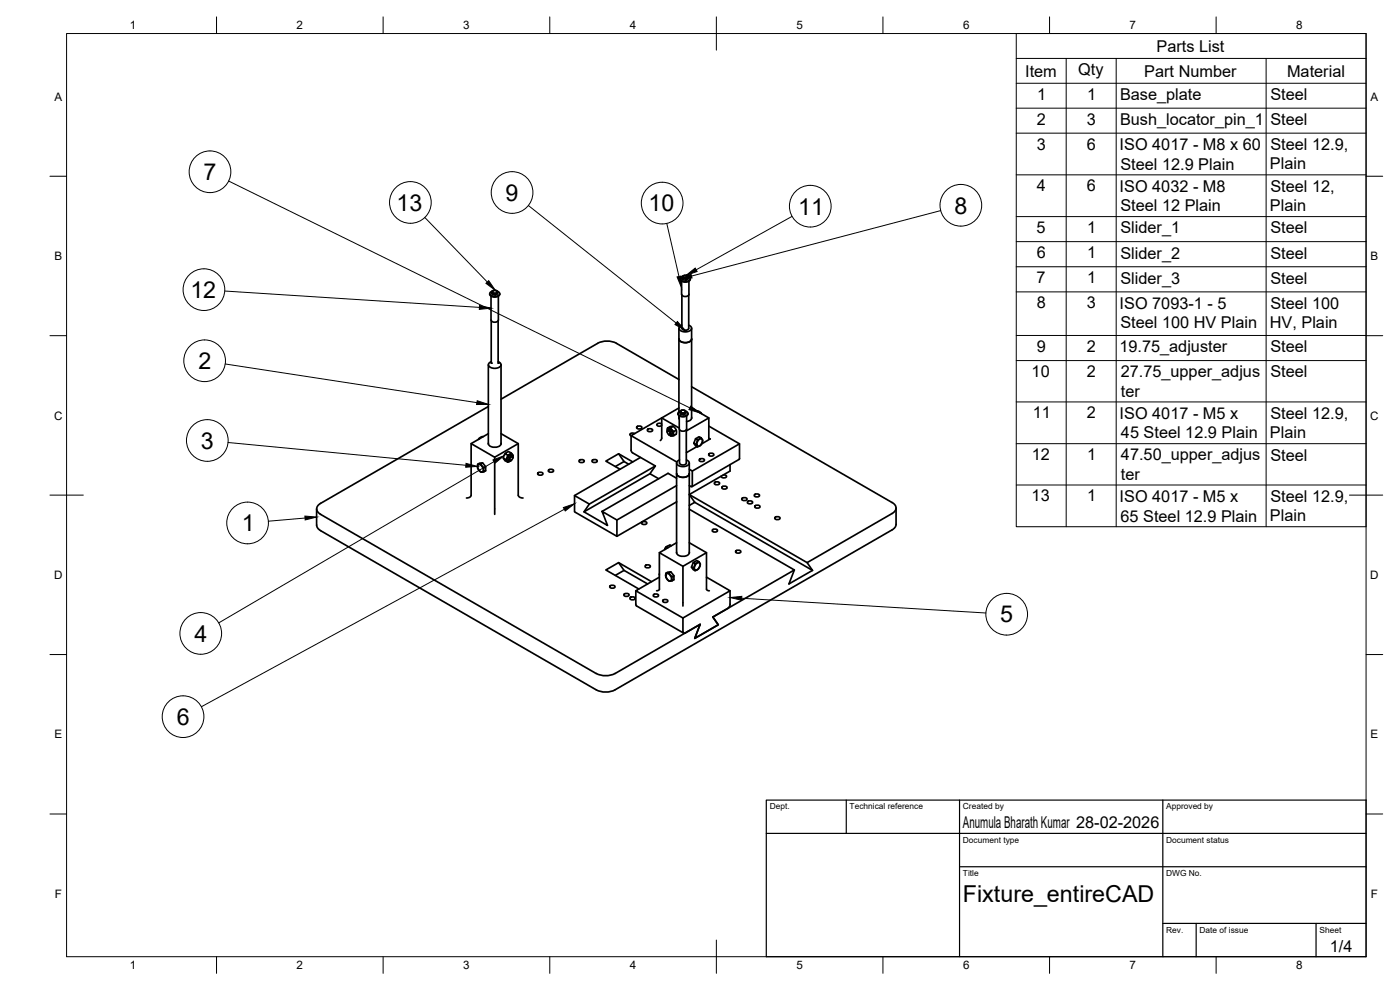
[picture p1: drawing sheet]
<svg xmlns="http://www.w3.org/2000/svg" width="420mm" height="297mm" viewBox="0 0 420 297" stroke-linecap="round" stroke-linejoin="round" font-family="sans-serif">
<!-- layer: Visible -->
<g fill="none" stroke="#000" stroke-width=".51">
<path d="M147 88.1a1.62 1.62 0 0 0 1.5 1 1.62 1.62 0 0 0 1.5-1M147.4 88.9v7.1a1.24 1.24 0 0 0 2.2 0v-7.1M147.4 96.3v12.7M147.6 87.5l.2 .5M147.9 87.2l.9-.1 .4 .3a.76 .76 0 0 1-.7 .6 .76 .76 0 0 1-.8-.6zM148.7 88.1l-.9-.1v.4l-.2-.9 .6-.4 .9 .2 .3 .9-.7 .3M149.2 87.4a.79 .79 0 0 1 .7 .9 1.79 1.79 0 0 1-2.9-.2l.7-.7M149.4 87.8l-.7 .3v.4l-.9-.1M149.5 96.3v12.7M203.8 98.5v25M204.2 83.6a1.62 1.62 0 0 0 1.5 1.1 1.62 1.62 0 0 0 1.5-1.1M204.6 84.4v3.9"/>
<path d="M204.6 97.6a.93 .93 0 0 0-.8 .9 .93 .93 0 0 0 .9 .9 2.15 2.15 0 0 0 2.9-.9l-.3-.5-.6-.4M204.6 88.5v10a1.18 1.18 0 0 0 2.1 0v-10M204.8 83l.2 .5M205.1 82.7h.8l.5 .2a.76 .76 0 0 1-.7 .6 .76 .76 0 0 1-.8-.6zM205.9 83.7l-.8-.2-.1 .4-.2-.9 .6-.4 .9 .2 .2 .9-.6 .4M206.4 82.9a.79 .79 0 0 1 .7 .9 1.79 1.79 0 0 1-2.9-.2l.7-.7M206.5 83.3l-.6 .4v.4l-.9-.2M206.8 84.4v3.9a1.24 1.24 0 0 1-2.2 0M207.6 98.5v27M146.6 109.4v23.8M147.4 108.5a.93 .93 0 0 0-.8 1 .93 .93 0 0 0 .9 .9 2.15 2.15 0 0 0 2.9-.9l-.2-.6-.7-.4M150.4 109.4v23.8"/>
<path d="M179.3 103l-28.9 16.8M179.4 103a6.2 6.2 0 0 1 5.6 0l18.8 10.9M203.8 101.7a2.19 2.19 0 0 0 3.8 0M207.6 116l60.2 34.8a1.74 1.74 0 0 1 1.1 1.6 1.74 1.74 0 0 1-1.1 1.7l-25.6 14.7-35.3-20.4M141.4 133.1l7.1 4.1 7-4.1M143.4 139.3l.9-.1 .5-.3 1 1.1M143.6 139.4a1.43 1.43 0 0 1 1.2 2.2 1.43 1.43 0 0 1-1.2-2.2zM143.8 131.6l-.2 .3M144.3 139.2l.9 1.1 .6-.3v1.3l-.6 .3v-1.3M144.8 138.9l-.9 .1-.5 .3-.1 .9 .3 .8 .7 .7 .9-.1M145 131l-.8 .2-.4 .4 .1 .1M146.6 122l-50.4 29a1.74 1.74 0 0 0-1.2 1.7 1.74 1.74 0 0 0 1.2 1.6l82.7 47.8a6.4 6.4 0 0 0 5.7 0l25.5-14.8-1.6 4.2 7.1-4-1.7-2.4 24.5-14.1-31.5-18.2"/>
<path d="M146.6 130.1l-5.2 3v15.5l-.6 .7-.8 .1M146.6 133a2.03 2.03 0 0 0 2.9 1 1.07 1.07 0 0 0 .9-1M148.5 137.2v17.1M150.4 130.1l5.1 3 .1 15.5 .5 .7 .9 .1M151.1 137.5l.5 .7 .8 .5 .8-.5M151.6 136.1l-.5 1.4 .7 .4M152.6 138l.3 .2M153.2 137.3l.5-.3 .2 .3-.2 .6-.5 .3-.2-.3zM153.4 136.7l.3 .2M153.4 135.9l-.7-.4-1.1 .6 .8 .5M153.5 136.7a.83 .83 0 0 0-.9 .4 .83 .83 0 0 0 .1 1M153.9 137.1a.64 .64 0 0 0-.5-.9 1.55 1.55 0 0 0-1 2.3l.8-.3"/>
<path d="M153.9 137.1v-.6a.52 .52 0 0 0-.5-.5 .52 .52 0 0 0-.6 .4l-.4 .2-.2 .6a1.03 1.03 0 0 0 .2 1.5M153.9 137.3v.1M153.9 137.3v-.3a.7 .7 0 0 0-1 .3 .7 .7 0 0 0 .3 1l.2-.1M173.8 138.2a.85 .85 0 0 1 .9-.4 .85 .85 0 0 1 .6 .7 .85 .85 0 0 1-.9 .3 .85 .85 0 0 1-.6-.6zM177.7 138.1a.85 .85 0 0 1 .9-.3 .85 .85 0 0 1 .6 .7 .85 .85 0 0 1-.9 .3 .85 .85 0 0 1-.6-.7zM185.7 136.2l1.6 2.3M187.3 138.5l1.4 .8M187.3 138.5l-2.6 1.5M189.4 130.7v4.4l.2 .6 7.1 4.1-1.6 2.3 2.6 1.5M189.9 138.6l-4.2-2.4-3.9 2.2 4.3 2.4M190.5 130.1a.72 .72 0 0 0-.9-.3 .72 .72 0 0 0-.4 .8l.2 .2M191.1 128.1a.85 .85 0 0 1 .9-.3 .85 .85 0 0 1 .6 .6 .85 .85 0 0 1-.9 .4 .85 .85 0 0 1-.6-.7z"/>
<path d="M192.2 137.3l-19.8 11.4M194.3 128.9a.85 .85 0 0 1 .9-.3 .85 .85 0 0 1 .6 .6 .85 .85 0 0 1-.9 .4 .85 .85 0 0 1-.6-.7zM196.7 139.8l-19.8 11.4M198.6 127.2l-.9-.2-.6 .4 .6 .5 .9-.2M200.3 129.7v-.4a.7 .7 0 0 1 .9 .3 .7 .7 0 0 1-.2 .9l-.2-.1M200.3 129.3a.67 .67 0 0 1 .4-.9 .67 .67 0 0 1 .9 .5l.5 1.1a.6 .6 0 0 1-.3 .7 .6 .6 0 0 1-.8-.2M200.3 129.4l.6 .2 .2 .8-.6-.2zM200.3 128.4h1l.7-.5-.9 .1-.8 .4v.9M200.7 130.4h.1M200.7 129a.83 .83 0 0 1 .9 .4 .83 .83 0 0 1-.1 .9M200.8 128.9l-.4 .3M201 130.5l.3 .3 .9-.1"/>
<path d="M201.3 128.4l.9 1.1 .7-.4M201.6 130.3l-.4 .2M202 127.9l.7 .7 .3 .8-.1 .9-.7 .4v-1.2M203.1 138.9v27M203.5 124.1v.1M203.5 124.2a1.73 1.73 0 0 0 3 0M203.8 122.4l-5.2 3v6l-.4 .8M203.8 124.7v.8M203.8 125.3l.1 .4M203.9 124.8v3.9a1.24 1.24 0 0 0 2.2 0v-3.9M203.9 128.4l-5.3-3-9.2 5.3 13.7 7.9M203.9 129v9.9"/>
<path d="M203.9 138a.93 .93 0 0 0-.8 1 .93 .93 0 0 0 .9 .9 2.15 2.15 0 0 0 2.9-1l-.3-.5-.6-.4M203.9 138.9a1.18 1.18 0 0 0 2.1 0M204.1 123.4l.2 .5M204.4 123.2l.9-.1 .4 .3a.76 .76 0 0 1-.7 .5 .76 .76 0 0 1-.8-.5zM205.2 124.1l-.9-.2v.5l-.2-1 .6-.4 .9 .2 .2 .9-.6 .4M205.7 123.3a.79 .79 0 0 1 .7 1 1.79 1.79 0 0 1-2.9-.3l.7-.7M205.8 123.7l-.6 .4v.4l-.9-.1M206 129.3l6.7-3.9v6l.2 .3h.3l-2.7 1.5M206 129v9.9M206.5 124.1v.1M206.9 138.9v27M207.6 122.4l5.1 3"/>
<path d="M207.6 125.3a1.3 1.3 0 0 1-1.5 1.2M208.7 131.6l-.5 1.4 1.1 1.1M209.2 123.3l.6 .2 .6 .4-.2 .1M209.2 134l-3.2 1.8M209.3 132l-.5 1.3M209.7 132a.63 .63 0 0 1 1.1-.1 1.53 1.53 0 0 1-1.5 1.9l-.2-.9zM209.9 137.9a.85 .85 0 0 1 .8-.3 .85 .85 0 0 1 .7 .6 .85 .85 0 0 1-.9 .3 .85 .85 0 0 1-.6-.6zM210.4 123.9l.1 .2M210.4 131.3l-1.1 .7-.6-.4 1.1-.6 1 .9-.1 1-.6 .8-.8 .4-.6-.3-.5-.8M212.7 136.2a.82 .82 0 0 1 .9-.3 .82 .82 0 0 1 .6 .7 .82 .82 0 0 1-.9 .3 .82 .82 0 0 1-.6-.7zM212.7 127.9l9.2 5.3-14.1 8.1-.9-.5M219.1 139.4v1.9l-12.2 7.1 1.6 2.3"/>
<path d="M221.8 137.8l-14.1 8.2M221.9 133.2v4.4M221.9 137.6l-.1 .2M95 152.7v4.9M161.4 142a.85 .85 0 0 1 .9-.4 .85 .85 0 0 1 .6 .7 .85 .85 0 0 1-.9 .3 .85 .85 0 0 1-.6-.6zM164.6 141.1a.85 .85 0 0 1 .9-.4 .85 .85 0 0 1 .6 .7 .85 .85 0 0 1-.9 .3 .85 .85 0 0 1-.6-.6zM172.4 148.7l4.5 2.5-1.6 2.4 7 4.1-1.6-4.3 4.4 2.6v4.9l-12.7-7.3zM192.6 156.8a.85 .85 0 0 1 .8-.4 .85 .85 0 0 1 .7 .7 .85 .85 0 0 1-.9 .3 .85 .85 0 0 1-.6-.6zM195.1 142.1l-19.8 11.5M203.1 143.5l-2.6-1.5-19.8 11.4M203.1 145.7l-18 10.3M203.1 150.6l-18 10.3"/>
<path d="M203.1 142.1a2.19 2.19 0 0 0 3.8 0M207.8 141.3v4.4l-.2 .3-.7-.3M208.5 150.7l35.3 20.4M208.5 150.7l-1.6 1M213.8 159a.85 .85 0 0 1 .8-.3 .85 .85 0 0 1 .7 .7 .85 .85 0 0 1-.9 .3 .85 .85 0 0 1-.6-.7zM214.4 144.8a.85 .85 0 0 1 .9-.3 .85 .85 0 0 1 .6 .7 .85 .85 0 0 1-.8 .3 .85 .85 0 0 1-.7-.7zM216.7 146.1a.85 .85 0 0 1 .8-.3 .85 .85 0 0 1 .7 .7 .85 .85 0 0 1-.9 .3 .85 .85 0 0 1-.6-.7zM217.1 142.5l.9 .2a.8 .8 0 0 1-.7 .8 .8 .8 0 0 1-.8-.5l-.1-.2M222.6 149.6a.85 .85 0 0 1 .9-.3 .85 .85 0 0 1 .7 .6 .85 .85 0 0 1-.9 .3 .85 .85 0 0 1-.7-.6zM224.3 150.6a.85 .85 0 0 1 .9-.4 .85 .85 0 0 1 .6 .7 .85 .85 0 0 1-.8 .3 .85 .85 0 0 1-.7-.6zM226.4 148.5a.85 .85 0 0 1 .9-.3 .85 .85 0 0 1 .6 .6 .85 .85 0 0 1-.9 .3 .85 .85 0 0 1-.6-.6zM226.5 151.8a.85 .85 0 0 1 .9-.3 .85 .85 0 0 1 .7 .7 .85 .85 0 0 1-.9 .3 .85 .85 0 0 1-.7-.7z"/>
<path d="M232.6 155.3a.85 .85 0 0 1 .8-.3 .85 .85 0 0 1 .7 .6 .85 .85 0 0 1-.9 .4 .85 .85 0 0 1-.6-.7zM268.9 152.4v5.3l-.4 .7-.7 .6-83.2 48a6.3 6.3 0 0 1-5.7 0l-82.7-47.8-1-.9-.2-.7M183 175.9a.85 .85 0 0 1 .9-.4 .85 .85 0 0 1 .6 .7 .85 .85 0 0 1-.8 .3 .85 .85 0 0 1-.7-.6zM184.7 172.6l2.6-1.5 7.1 4.1M185.7 168.8l1.6 2.3M187.3 178.3a.85 .85 0 0 1 .8-.3 .85 .85 0 0 1 .7 .7 .85 .85 0 0 1-.9 .3 .85 .85 0 0 1-.6-.7zM189.1 179.4a.85 .85 0 0 1 .8-.4 .85 .85 0 0 1 .7 .7 .85 .85 0 0 1-.9 .3 .85 .85 0 0 1-.6-.6zM190.8 177.3v4l.2 .5 14.2 8.2M193.6 169.8a.85 .85 0 0 1 .9-.4 .85 .85 0 0 1 .6 .7 .85 .85 0 0 1-.8 .3 .85 .85 0 0 1-.7-.6zM195.5 174.5l-9.8-5.7-3.9 2.2 9.9 5.7M196.1 178.5a.85 .85 0 0 1 .9-.3 .85 .85 0 0 1 .6 .6 .85 .85 0 0 1-.9 .4 .85 .85 0 0 1-.6-.7zM197.9 165.8v11l-.2 .3-.6 .2"/>
<path d="M197.9 173.2l-7.1 4.1 14.2 8.1M197.9 172.2v.3M199.5 164.8v.1M199.9 172l.7-.1 .7-.3 .9 1.1M200 164l-.4 .8M200 164.2l.4 .2M200.1 172.1a1.43 1.43 0 0 1 1.2 2.2 1.43 1.43 0 0 1-1.2-2.2zM200.3 163.9l-.5 .4-.3 .5M200.8 171.9l.9 1.1 .5-.3v1.3l-.5 .3v-1.3M201.3 171.6l-.9 .1-.5 .3-.1 .8 .2 .7 .7 .8h1M201.4 163.8l-.3-.3-.6 .3-.8 1M203.1 162.8l-5.2 3 7.1 4.1"/>
<path d="M203.1 165.7a2.03 2.03 0 0 0 2.9 1.1 1.07 1.07 0 0 0 .9-1.1M206.9 162.8l5.1 3M208 168.8l-.5 1.4 .6 .3 .5 .7M208.6 169.1l-.5 1.4M209 169.1a.63 .63 0 0 1 1 0 1.53 1.53 0 0 1-1.4 1.9l-.2-.9zM209.7 168.5l-1.1 .6-.6-.3 1.1-.6 .9 .7 .1 .8-.6 1.1-.9 .4-.6-.3-.5-.7M212 173.2l7.1 4.1-14.1 8.1M212.9 177.3l-.6-.2-.3-.3v-11l-7 4.1v11.9M219.1 177.3v4M220.8 165.3a.85 .85 0 0 1 .9-.3 .85 .85 0 0 1 .6 .7 .85 .85 0 0 1-.9 .3 .85 .85 0 0 1-.6-.7zM238.4 171l-1.6 4.2 7-4.1M242.2 168.8l1.6 2.3"/>
<path d="M198.9 180.1a.82 .82 0 0 1 .9-.3 .82 .82 0 0 1 .6 .7 .82 .82 0 0 1-.9 .3 .82 .82 0 0 1-.6-.7zM219.1 181.3l-.2 .7-.5 .6-4.5 2.5 1.7 2.4-7.1 4 1.6-4.2-4.4 2.6h-.5l-.2-.4v-4.1"/>
</g>
<g fill="#000">
<circle cx="147.4" cy="109" r=".25"/>
<circle cx="149.5" cy="109" r=".25"/>
</g>
<!-- layer: BORDER -->
<g fill="none" stroke="#000" stroke-width=".3">
<path d="M20 10.1h390v276.9h-390zM65 5.1v5M115 5.1v5M165 5.1v5M215 5.1v10M265 5.1v5M315 5.1v5M365 5.1v5M15 52.9h5M410 52.9h5M15 100.7h5M410 100.7h5"/>
<path d="M15 148.6h10M405 148.6h10M15 196.4h5M410 196.4h5M15 244.2h5M410 244.2h5M65 287v5M115 287v5M165 287v5M215 282.1v9.9M265 287v5M315 287v5"/>
<path d="M365 287v5"/>
</g>
<!-- layer: TITLEBLOCK -->
<path d="M230 240.1h180v46.9h-180zM230 250h180M254 240.1v9.9M288 240.1v46.9M349 240.1v46.9M288 260.1h122M349 277.1h61M359 277.1v9.9M395 277.1v9.9" fill="none" stroke="#000" stroke-width=".36"/>
<!-- layer: Parts Lists -->
<g fill="none" stroke="#000" stroke-width=".3">
<path d="M305 10.1h105v147.9h-105zM305 17.5h105M320 17.5v140.5M335 17.5v140.5M380 17.5v140.5M305 25h105M305 32.5h105M305 39.9h105M305 52.5h105M305 65h105M305 72.5h105M305 80h105"/>
<path d="M305 87.6h105M305 100.7h105M305 108.2h105M305 120.6h105M305 133.1h105M305 145.5h105"/>
</g>
<!-- layer: Balloons -->
<g fill="none" stroke="#000" stroke-width=".3">
<circle cx="63" cy="51.5" r="6.3"/>
<circle cx="153.7" cy="57.8" r="6.3"/>
<circle cx="123.2" cy="60.7" r="6.3"/>
<circle cx="198.7" cy="60.9" r="6.3"/>
<circle cx="243.2" cy="61.9" r="6.3"/>
<circle cx="288.4" cy="61.6" r="6.3"/>
<circle cx="61.2" cy="86.9" r="6.3"/>
<circle cx="61.4" cy="108.2" r="6.3"/>
<circle cx="62.2" cy="132.2" r="6.3"/>
<circle cx="74.3" cy="156.9" r="6.3"/>
<circle cx="60.3" cy="190.1" r="6.3"/>
<circle cx="302.1" cy="184.3" r="6.3"/>
<circle cx="54.9" cy="215" r="6.3"/>
</g>
<!-- layer: 0 -->
<g fill="#000" stroke="#000" stroke-width=".3">
<path d="M143.9 91.7l3.5 .8-3.6 .3zM145.8 85l.9-.8 2 2.9zM203.3 96.5l2.4 2.6-3.1-1.7zM203.2 83.1l1.1-.3 .3 3.6zM204.2 83.7l3.2-1.4 .3 1.1zM205.9 82.6l2.7-2.2 .6 1.1zM139.9 139l3.4 .9-3.5 .3zM143.2 120.2l3.4 1.1-3.6 .1zM147.9 138l3.4-1.3-2.8 2.3zM207.3 121.8l2.8 2.1-3.3-1zM91.5 154.8l3.5 .3-3.4 .9zM169.1 152.3l3.3-1.2-2.8 2.2z"/>
<path d="M219.1 179.3l3.5-.4-.1 1.2z"/>
</g>
<g fill="none" stroke="#000" stroke-width=".3">
<path d="M68.6 54.3l138.4 68.1M127.5 65.2l18.7 19.4M158.6 61.6l44.3 35.3M200.1 67l3.7 16M237.7 64.9l-28.8 16M282.3 63.2l-74.8 19.6M67.4 87.3l76.5 4.9M67.6 109.2l75.5 11.6M68.4 132.8l71.4 6.8M148.2 138.5l-82.6 48.4M91.5 155.4l-11 1M169.4 152.8l-109 59.3"/>
<path d="M222.6 179.5l73.3 4.4"/>
</g>
<g font-size="7">
<text x="61.1" y="54.1">7</text>
<text x="119" y="63.2">13</text>
<text x="151.7" y="60.2">9</text>
<text x="194.6" y="63.4">10</text>
<text x="239.5" y="64.4">11</text>
<text x="286.4" y="64.1">8</text>
<text x="57.1" y="89.4">12</text>
<text x="59.5" y="110.8">2</text>
<text x="60.3" y="134.6">3</text>
<text x="72.6" y="159.4">1</text>
<text x="300.2" y="186.8">5</text>
<text x="58.4" y="192.6">4</text>
<text x="53" y="217.5">6</text>
<text x="289" y="270.6">Fixture_entireCAD</text>
</g>
<g font-size="4.9">
<text x="347.1" y="15.5">Parts List</text>
<text x="307.7" y="23">Item</text>
<text x="323.6" y="22.5">Qty</text>
<text x="343.4" y="23">Part Number</text>
<text x="386.3" y="23">Material</text>
<text x="311.3" y="29.9">1</text>
<text x="326.3" y="29.9">1</text>
<text x="336.1" y="30">Base_plate</text>
<text x="381.3" y="30">Steel</text>
<text x="311.2" y="37.4">2</text>
<text x="326.1" y="37.4">3</text>
<text x="336.1" y="37.5">Bush_locator_pin_1</text>
<text x="381.3" y="37.5">Steel</text>
<text x="311.1" y="44.9">3</text>
<text x="326.1" y="44.9">6</text>
<text x="336" y="45">ISO 4017 - M8 x 60</text>
<text x="381.3" y="45">Steel 12.9,</text>
<text x="336.3" y="50.9">Steel 12.9 Plain</text>
<text x="381.1" y="50.8">Plain</text>
<text x="311.2" y="57.4">4</text>
<text x="326.1" y="57.4">6</text>
<text x="336" y="57.5">ISO 4032 - M8</text>
<text x="381.3" y="57.5">Steel 12,</text>
<text x="336.3" y="63.4">Steel 12 Plain</text>
<text x="381.1" y="63.4">Plain</text>
<text x="311.1" y="69.9">5</text>
<text x="326.3" y="69.9">1</text>
<text x="336.3" y="70">Slider_1</text>
<text x="381.3" y="70">Steel</text>
<text x="311.1" y="77.4">6</text>
<text x="326.3" y="77.4">1</text>
<text x="336.3" y="77.6">Slider_2</text>
<text x="381.3" y="77.6">Steel</text>
<text x="311.1" y="84.9">7</text>
<text x="326.3" y="84.9">1</text>
<text x="336.3" y="85.1">Slider_3</text>
<text x="381.3" y="85.1">Steel</text>
<text x="311.1" y="92.5">8</text>
<text x="326.1" y="92.5">3</text>
<text x="336" y="92.6">ISO 7093-1 - 5</text>
<text x="381.3" y="92.6">Steel 100</text>
<text x="336.3" y="98.5">Steel 100 HV Plain</text>
<text x="381.1" y="98.5">HV, Plain</text>
<text x="311.1" y="105.6">9</text>
<text x="326.2" y="105.6">2</text>
<text x="336" y="105.7">19.75_adjuster</text>
<text x="381.3" y="105.7">Steel</text>
<text x="309.6" y="113.1">10</text>
<text x="326.2" y="113.1">2</text>
<text x="336.3" y="113.2">27.75_upper_adjus</text>
<text x="381.3" y="113.2">Steel</text>
<text x="336.4" y="119">ter</text>
<text x="309.9" y="125.5">11</text>
<text x="326.2" y="125.5">2</text>
<text x="336" y="125.7">ISO 4017 - M5 x</text>
<text x="381.3" y="125.7">Steel 12.9,</text>
<text x="336.4" y="131.6">45 Steel 12.9 Plain</text>
<text x="381.1" y="131.5">Plain</text>
<text x="309.6" y="138">12</text>
<text x="326.3" y="138">1</text>
<text x="336.4" y="144">ter</text>
<text x="336.4" y="138.1">47.50_upper_adjus</text>
<text x="381.3" y="138.2">Steel</text>
<text x="309.6" y="150.4">13</text>
<text x="326.3" y="150.4">1</text>
<text x="336" y="150.6">ISO 4017 - M5 x</text>
<text x="381.3" y="150.6">Steel 12.9,</text>
<text x="336.3" y="156.5">65 Steel 12.9 Plain</text>
<text x="381.1" y="156.4">Plain</text>
<text x="289" y="248.5">Anumula Bharath Kumar 28-02-2026</text>
<text x="399.1" y="285.7">1/4</text>
</g>
<g font-size="3.5">
<text x="39" y="8.8">1</text>
<text x="89" y="8.8">2</text>
<text x="139" y="8.8">3</text>
<text x="189" y="8.8">4</text>
<text x="239" y="8.8">5</text>
<text x="289" y="8.8">6</text>
<text x="339" y="8.8">7</text>
<text x="389" y="8.8">8</text>
<text x="16.3" y="30.2">A</text>
<text x="411.3" y="30.2">A</text>
<text x="16.3" y="78">B</text>
<text x="411.3" y="78">B</text>
<text x="16.2" y="125.9">C</text>
<text x="411.2" y="125.9">C</text>
<text x="16.2" y="173.7">D</text>
<text x="411.2" y="173.7">D</text>
<text x="16.3" y="221.6">E</text>
<text x="411.3" y="221.6">E</text>
<text x="16.4" y="269.4">F</text>
<text x="411.4" y="269.4">F</text>
<text x="39" y="290.8">1</text>
<text x="89" y="290.8">2</text>
<text x="139" y="290.8">3</text>
<text x="189" y="290.8">4</text>
<text x="239" y="290.8">5</text>
<text x="289" y="290.8">6</text>
<text x="339" y="290.8">7</text>
<text x="389" y="290.8">8</text>
</g>
<g font-size="2.5">
<text x="231" y="242.9">Dept.</text>
<text x="255" y="242.9">Technical reference</text>
<text x="289" y="242.9">Created by</text>
<text x="350" y="242.9">Approved by</text>
<text x="289" y="252.8">Document type</text>
<text x="350" y="252.8">Document status</text>
<text x="289" y="262.9">Title</text>
<text x="350" y="262.9">DWG No.</text>
<text x="350" y="279.9">Rev.</text>
<text x="360" y="279.9">Date of issue</text>
<text x="396" y="279.9">Sheet</text>
</g>
</svg>
